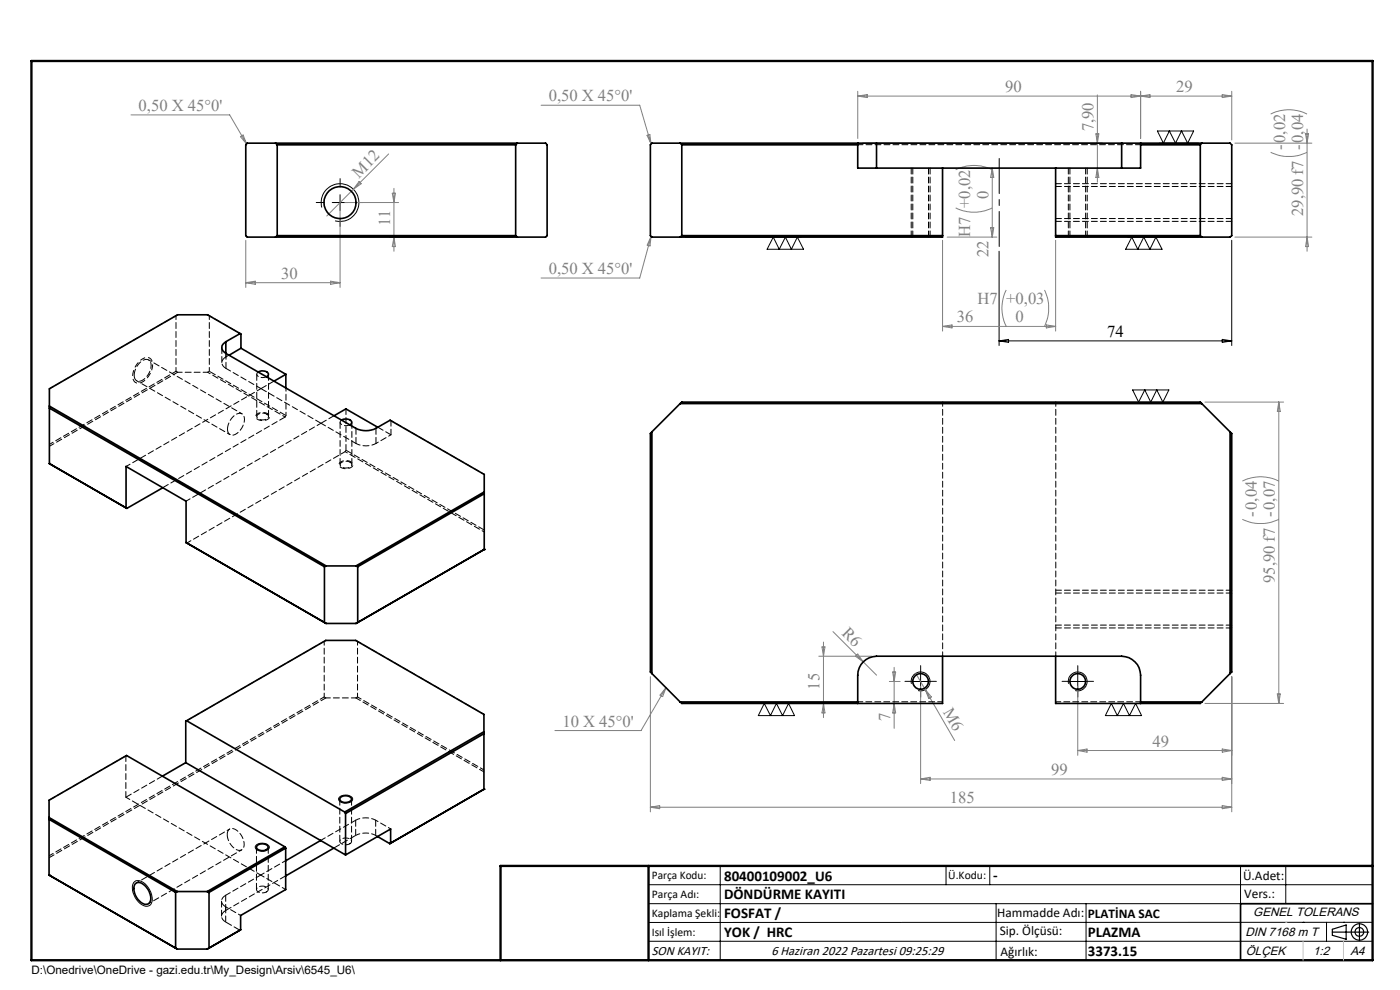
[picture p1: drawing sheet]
<svg xmlns="http://www.w3.org/2000/svg" width="297mm" height="210mm" viewBox="0 0 297 210" stroke-linecap="round" stroke-linejoin="round" font-family="sans-serif">
<g fill="none" stroke="#000" stroke-width=".21">
<path d="M245.5 27.8h7.7l-1.2 2.6-1.4-2.6-1.2 2.6-1.3-2.6-1.3 2.6zM246 30.4h8.2M68.3 44a4 4 0 0 1 3.5-5 4 4 0 0 1 4.3 4.3 4 4 0 0 1-5 3.5M70.5 43h3.3M72.1 41.3v3.4M145.3 50.3h24.7M164 50.3l1.3 2.6 1.3-2.6 1.3 2.6 1.3-2.6 1.3 2.6h-7.8zM211.9 53.3v20M239.2 50.3h15M240.1 50.3l1.3 2.6 1.2-2.6 1.3 2.6 1.3-2.6 1.3 2.6h-7.7zM261.3 51v22.3M211.9 72.3h49.4"/>
<path d="M211.9 72.3l2.1-.3v.6zM259.3 72l2 .3-2 .3zM240.3 82.7h7.7l-1.3 2.6-1.3-2.6-1.3 2.6-1.2-2.6-1.4 2.6zM162.1 149.2l1.3 2.6 1.3-2.6 1.3 2.6 1.3-2.6 1.3 2.6h-7.7zM193.4 145.1a1.99 1.99 0 0 1 1.7-2.5 1.99 1.99 0 0 1 2.2 2.1 1.99 1.99 0 0 1-2.5 1.8M193.6 144.6h3.4M195.3 142.9v3.3M226.7 145.1a1.99 1.99 0 0 1 1.7-2.5 1.99 1.99 0 0 1 2.2 2.1 1.99 1.99 0 0 1-2.5 1.8M226.9 144.6h3.4M228.6 142.9v3.3M235.8 149.2l1.2 2.6 1.3-2.6 1.3 2.6 1.3-2.6 1.3 2.6h-7.7zM54.5 179.1a1.9 1.9 0 0 1 2.6 .6 1.77 1.77 0 0 1-2.9 .1v-.2z"/>
<path d="M72.2 168.9a2.04 2.04 0 0 1 2.6 .4 .99 .99 0 0 1-1.2 1h-.8a.78 .78 0 0 1-.9-.4 .78 .78 0 0 1 .3-1zM28.6 187a2.33 2.33 0 0 1 2.9 1.3 3.3 3.3 0 0 1 .4 3.6 2.08 2.08 0 0 1-2.9-1 3.5 3.5 0 0 1-.6-3.7zM137.6 187.7h153.6M137.6 191.7h153.6M137.6 199.7h153.6M152.8 183.7v20M200.7 183.7v4M210 183.7v4M211.3 191.7v12M230.4 191.7v12M263.2 183.7v20M272.8 183.7v8"/>
<path d="M276.4 195.6h.1M281.4 195.6v4.1M285 195.6h.1M291.2 195.6l-153.6 .1"/>
</g>
<path d="M30.3 76.1a4.3 4.3 0 0 0-2 4.4 1.3 1.3 0 0 0 2.2 .4 4.2 4.2 0 0 0 1.7-4.5 1.27 1.27 0 0 0-1.9-.3M56.8 89a.73 .73 0 0 0 .4-.9 .73 .73 0 0 0-.8-.5 1.47 1.47 0 0 0-2.2 .9 1.95 1.95 0 0 0 2.6 .5M74.5 99.2a.73 .73 0 0 0 .4-.9 .73 .73 0 0 0-.9-.5 1.47 1.47 0 0 0-2.1 .9 1.95 1.95 0 0 0 2.6 .5" fill="none" stroke="#000" stroke-width=".21" stroke-dasharray="1.3 .6" stroke-dashoffset=".7" stroke-linecap="butt"/>
<g fill="none" stroke="#000" stroke-width=".25">
<path d="M282.6 197.7h7.8M282.6 197.1l3-.9v3l-3-.8zM288.4 195.8v3.8M106.2 203.7h185"/>
<circle cx="288.4" cy="197.7" r="1.74"/>
<circle cx="288.4" cy="197.7" r=".93"/>
</g>
<g fill="none" stroke="#808080" stroke-width=".21">
<path d="M182 19.4v10M242 19.4v10M261.3 19.4v10.3M27.8 24.4h20.9l3.6 6.1M51 29l.6-.4 .7 1.9zM76.2 38.5l.4 .5-1.6 1.1zM82.4 32.7l-7.4 7.4M83.6 40v13.3M114.8 22.3h20.9l2.4 8.2M137.3 28.7l.6-.2 .2 2zM182 20.4l2-.3v.6zM183 30.4h50.8"/>
<path d="M202.7 36a8.6 8.6 0 0 1 7.8 0M210.5 35.7v14.6M210.5 35.7l.3 1.9h-.7zM232.5 28.4h.6l-.3 2zM232.8 35.7l.3 1.9h-.6zM232.8 20.1v18.6M240 20.1l3.9 .6v-.6l-3.9 .6zM259.3 20.1l2 .3-2 .3zM261.3 20.4h-79.3M262 30.4h16.3M269.6 32.3a8.9 8.9 0 0 0 7.7 0M269.6 24.2a8.6 8.6 0 0 1 7.7 0"/>
<path d="M277 28.4h.6l-.3 2zM277.3 27.4v25.9M52.1 51v10M52.1 60h20M52.1 60l2.1-.4v.7zM70.1 59.6l2 .4-2 .3zM72.1 44v17M73.1 43h11.5M75 40.1l-5.7 5.7M82.5 50.3h26.2M83.2 41h.7l-.3 2zM83.6 50.3l.3 2h-.7z"/>
<path d="M138.1 50.2l-.2 2-.6-.2zM138.1 50.2l-2.4 8.8h-20.9M200 51v19.2M200.9 50.3h10.6M202.7 44.1a8.6 8.6 0 0 0 7.8 0M210.1 48.3h.7l-.3 2zM223.9 51v19.2M262 50.3h16.3M277.3 50.3l.3 2h-.6zM200 69.2h23.9M200 69.2l2-.3v.7zM213.5 61.5a8.6 8.6 0 0 0 0 7.7"/>
<path d="M221.6 61.5a8.9 8.9 0 0 1 0 7.7M222 68.9l1.9 .3-1.9 .4zM255.6 85.3h16.7M271.3 85.3v63.9M271.3 85.3l.3 2h-.6zM263.6 110.2a8.9 8.9 0 0 0 7.7 0M263.6 102.1a8.6 8.6 0 0 1 7.7 0M173.7 139.2h11.3M174.4 137.2h.6l-.3 2zM174.7 136.2v16M176.7 134l9.2 9.2M181.5 139.2l.5-.5 1.1 1.7z"/>
<path d="M138 143.5v28.7M141.3 145.9l-.7 1.9-.6-.3zM141.3 145.9l-5.3 9.1h-18.3M174.7 149.2l.3 2h-.6zM188.7 144.6h2.3M189.4 142.5h.6l-.3 2.1zM189.7 141.6v12.9M189.7 149.2l.3 2h-.6zM194.3 142.8l2 3.5M195.3 145.5v20.7M196.3 146.3l6.2 10.8M196.3 146.3l1.3 1.5-.6 .4z"/>
<path d="M228.6 145.5v14.7M228.6 159.2h32.7M228.6 159.2l2-.3v.7zM255.6 149.2h16.7M259.3 158.9l2 .3-2 .4zM261.3 143.5v28.7M271 147.2h.6l-.3 2zM138 171.2h123.3M138 171.2l1.9-.3v.6zM195.3 165.2h66M195.3 165.2l2-.3v.7zM259.3 164.9l2 .3-2 .4z"/>
<path d="M259.3 170.9l2 .3-2 .3z"/>
</g>
<path d="M72.2 39.6v-1.7M68.8 43h-1.7M72.2 46.3v1.7M75.5 43h1.7M193.6 144.5h-1.6M195.3 142.9v-1.7M195.3 146.2v1.7M197 144.5h1.6M227 144.5h-1.7M228.6 142.9v-1.7M228.6 146.2v1.7M230.3 144.5h1.7" fill="none" stroke="#000" stroke-width=".21" stroke-dasharray="15.2 1.3 1.3 1.3"/>
<g fill="none" stroke="#000" stroke-width=".21" stroke-dasharray="1.3 .6" stroke-dashoffset=".1">
<path d="M261.3 39h-37.3M261.3 39.6h-37.3M224 47h37.3M224 46.4h37.3M54.8 78.9a.56 .56 0 0 0-.3 .6 .56 .56 0 0 0 .5 .5l.7 .1 .9-.2M72.5 89.1a.56 .56 0 0 0-.3 .6 .56 .56 0 0 0 .5 .5l.7 .1 .8-.2M73.4 86.7v8.8M82.9 89.2v3M224 133.2h37.3M224 132.6h37.3M261.3 125.2h-37.3M261.3 125.8h-37.3"/>
<path d="M26.7 169.1v-8.8M10.4 181.9l58.7-33.9"/>
</g>
<g fill="none" stroke="#000" stroke-width=".21" stroke-dasharray="1.3 .6">
<path d="M193.3 35.6v14.7M193.6 35.6v14.7M226.6 35.6v14.7M227 35.6v14.7M197 50.3v-14.7M197.3 50.3v-14.7M230.3 50.3v-14.7M230.6 50.3v-14.7M37.3 67l.4-.2M37.7 79l-.4-.2M44.1 66.8l.3 .2M44.4 78.8l-.3 .2"/>
<path d="M47.1 73.7v3.2M47.9 75.7a1.29 1.29 0 0 0-.8 1.2 1.29 1.29 0 0 0 .8 1.2M47.9 78.1v-3.2M54.5 79.4v9M57 88.4v-9M58.2 80.8l-2.8 1.6M60.5 88.5l.2-.4M68.1 89.8l-12.7-7.4M70.9 88.2l-2.8 1.6M72.1 89.6v9M73.4 95.5l-.2 .3M74.6 98.6v-9"/>
<path d="M75.5 90.8v3.3M79.8 94.1v-3.3M82.8 89.1l.1 .1M82.9 92.2l-2.8-1.6M68.8 136l.3-.2M75.5 135.8l.3 .2M69.1 148l-.3-.2M75.8 147.8l-.3 .2M26.7 160.3l.2-.1M34.5 164.6l-7.8 4.5M54.4 179.7v9M72.1 169.5v9"/>
<path d="M74.6 178.5v-9M75.5 177.2v-3.2M79.7 174v3.2M79.7 177.2l.4 .2M47 191.1v3.3M47.9 189.9v3.2M47.9 192.4a1.29 1.29 0 0 1-.9-1.3 1.29 1.29 0 0 1 .9-1.2M47.9 195.6v-3.2M47.9 193.1a1.29 1.29 0 0 0-.9 1.3 1.29 1.29 0 0 0 .9 1.2M56.9 188.7v-9M60.6 185.8l-12.7 7.3"/>
</g>
<path d="M212 33.6v18.7" fill="none" stroke="#000" stroke-width=".21" stroke-dasharray="15.2 1.3 1.3 1.3" stroke-dashoffset="7.8"/>
<g fill="none" stroke="#000" stroke-width=".35">
<path d="M52.5 30.4h63.2l.4 .3v19.3l-.4 .3h-63.2l-.4-.3v-19.3zM58.5 30.4l.3 .3M58.8 30.7h50.6M58.8 30.7v19.3M109.4 30.7v19.3M109.7 30.4l-.3 .3M144.3 30.4l.3 .3M144.6 30.7h37.4M144.6 30.7v19.3M182 30.4h3.9M182 30.4v5.3h60v-5.3M182 30.4h-43.7l-.3 .3v19.3l.3 .3h61.7v-14.6"/>
<path d="M185.9 30.4h52M185.9 30.4v5.3M237.9 30.4h4.1M237.9 30.4v5.3M242 30.4h18.9l.4 .3v19.3l-.4 .3h-37v-14.6M242 30.7h12.6M254.6 30.7v19.3M255 30.4l-.4 .3M58.8 50h50.6M58.8 50l-.3 .3M109.4 50l.3 .3M144.6 50h55.4"/>
<path d="M144.6 50l-.3 .3M223.9 50h30.7M254.6 50l.4 .3M47.9 72.5a1.32 1.32 0 0 0-.8 1.2 1.32 1.32 0 0 0 .8 1.3M47.9 75l27.6 15.9a4.8 4.8 0 0 0 4.2 0l3.1-1.8 19.9 11.5v15.9M47.9 72.5v2.5M50.9 70.8l-6.9-4h-6.3l-27.2 15.7v15.8M50.9 70.8l-3 1.7M50.9 70.8l.2 .1v3M51.1 73.9l9.5 5.5M51.1 73.9l-2.5 1.4M54.8 78.9a1.69 1.69 0 0 1 2.1 .4l-.1 .4-.2 .2"/>
<path d="M60.6 79.4l-2.5 1.4M60.6 79.4v2.9M10.5 98.3h.1M10.5 86.1l58.7 33.9M10.5 86.6l58.3 33.6M10.5 98.3l16.4 9.5M70.9 88.2l2.5-1.5 6.7 3.9M72.5 89.1a1.69 1.69 0 0 1 2.1 .4l-.1 .4-.3 .2M138.3 91.6l-.3 .4v50.5l.3 .4M138.3 91.6v51.3M144.3 85.6l.3-.3h110l6.7 6.7v50.5l-.4 .4M144.3 85.6h110.7"/>
<path d="M144.3 85.6l-6 6M260.9 91.6v51.3M26.9 107.8l-.2-.1v-8.8l12.8 7.4v8.8M34.5 103.5l-7.6 4.3M39.5 115.1l29.7 17.1M39.5 115.1l.2 .1M102.7 116.5h.1M102.7 104.3l-27.2 15.7M102.7 104.7l-26.8 15.5M102.7 116.5l-27.2 15.7M68.8 120.2v11.8l.4 .2M69.2 120l-.4 .2"/>
<path d="M69.2 120h6.3M69.2 132.2h6.3M75.5 120l.4 .2M75.9 120.2v11.8l-.4 .2M200 139.2v10h-55.4l-.3-.3M223.9 139.2v10h30.7l.4-.3M39.6 152.9l29.5-17.1h6.4l27.2 15.7v15.9M39.6 152.9l-.2 .1v8.8M39.6 152.9l33.5 19.4M102.7 155.6l-29.4 17M102.7 155.2l-29.6 17.1M138.3 142.9l6 6"/>
<path d="M144.3 148.9h37.7M182 149.2v-6a4 4 0 0 1 3.9-4h52a4.1 4.1 0 0 1 4.1 4v6M242 148.9h13M260.9 142.9l-5.9 6M10.4 173.4l27.2 15.7M10.4 173.8l26.9 15.5M39.4 161.8l33.9 19.6M39.4 161.8l-4.9 2.8M54.6 179.3a1.62 1.62 0 0 1 2.3 .3 1.33 1.33 0 0 1-2.1 .7 .55 .55 0 0 1-.4-.5 .55 .55 0 0 1 .2-.5zM60.4 179.6l-33.6-19.3-16.4 9.4v15.9M60.4 179.6l-16.4 9.5M60.4 179.6l.2 .3"/>
<path d="M60.6 179.9v8.8l-9.6 5.5v3M60.6 179.9l-16.3 9.4M68 178.3l-7.4 4.3M70.8 179.9l-10.2 5.9M72.3 169.1a1.68 1.68 0 0 1 2.3 .3 1.23 1.23 0 0 1-1.8 .8 .62 .62 0 0 1-.7-.4 .62 .62 0 0 1 .2-.7zM73.1 172.3l.2 .3M73.3 172.6v8.8M80.1 177.4l2.6 1.6M82.7 179l.2-.2v-2.9l-9.6 5.5M102.7 167.4h.1M102.7 167.4l-20 11.6M10.4 185.6h.1"/>
<path d="M10.4 185.6l27.2 15.7M28.7 187.5a1.44 1.44 0 0 1 2 .3 3.4 3.4 0 0 1 1.1 3.5 1.15 1.15 0 0 1-1.8 .2 3.3 3.3 0 0 1-1.3-4zM37.3 189.3v11.8l.3 .2M37.6 189.1l-.3 .2M37.6 189.1h6.4M44 189.1l.3 .2M44.3 189.3v11.8M51 197.2l-6.7 3.9M51 197.2l-7 4.1M291.2 191.7h-28v12M37.6 201.3h6.4M44.3 201.1l-.3 .2"/>
<circle cx="72.1" cy="43" r="3.4"/>
<circle cx="195.3" cy="144.5" r="1.67"/>
<circle cx="228.6" cy="144.5" r="1.67"/>
</g>
<path d="M6.7 12.9h284.5v190.8h-284.5zM137.6 183.7v20M291.2 183.7h-185v20" fill="none" stroke="#000" stroke-width=".5"/>
<path d="M276.4 199.7v4M285 199.7v4" fill="none" stroke="#c0c0c0" stroke-width=".21"/>
<path d="M272.8 195.6h.1" fill="none" stroke="#c0c0c0" stroke-width=".25"/>
<path d="M182 30.7h60M10.5 94.7l27.2-15.7M55.4 82.4l-7.5-4.3M75.5 94.1l-7.4-4.3M75.5 148l27.2 15.7M200 148.9h-18M242 148.9h-18M75.5 174l-7.5 4.3M55.3 185.6l-7.4 4.3" fill="none" stroke="#000" stroke-width=".21" stroke-dasharray="1.3 .6" stroke-dashoffset=".2"/>
<path d="M37.7 79h6.4M26.8 98.9l28.6-16.5M68.1 89.8l-28.6 16.5M73.2 95.8l-33.5 19.4M75.5 94.1a4.7 4.7 0 0 0 4.3 0M224 85.3v53.9M200 139.2v-53.9M68.8 147.8l-58.4 33.7M69.1 148h6.4M26.7 169.1l28.6 16.5M75.5 174a4.7 4.7 0 0 1 4.2 0M79.7 177.2a4.7 4.7 0 0 0-4.2 0" fill="none" stroke="#000" stroke-width=".21" stroke-dasharray="1.3 .6" stroke-dashoffset=".3"/>
<path d="M44.4 67l6.7 3.8M29 80.8l19.8 11.4M51.3 87.8l-19.8-11.5M60.7 82.3v5.8M82.9 89.2l19.8 11.4M48.7 175.9l-19.8 11.4M31.5 191.7l19.8-11.4" fill="none" stroke="#000" stroke-width=".21" stroke-dasharray="1.3 .6" stroke-dashoffset=".6"/>
<path d="M28.5 79.6a3.4 3.4 0 0 1 2.7-3.4 1.28 1.28 0 0 1 .8 1.8 3.4 3.4 0 0 1-2.6 2.9 1.08 1.08 0 0 1-.9-1.3M48.3 91a1.14 1.14 0 0 0 .6 1.3 1.14 1.14 0 0 0 1.4-.4 3.6 3.6 0 0 0 1.4-3.7 1.15 1.15 0 0 0-1.8-.2l-1 1.1-.5 1-.1 .9M34.5 103.4l26-14.9M102.7 112.4l-29.3-16.9M39.4 153l29.4-17M48.2 177a1.14 1.14 0 0 1 .6-1.2 1.14 1.14 0 0 1 1.4 .3 3.6 3.6 0 0 1 1.4 3.8 1.15 1.15 0 0 1-1.8 .1l-.7-.7-.6-.9-.3-1.4M75.5 177.2l-4.7 2.7M50.9 197.3l-3-1.7" fill="none" stroke="#000" stroke-width=".21" stroke-dasharray="1.3 .6" stroke-dashoffset="-.1"/>
<path d="M44.1 79l16.4 9.5M73.2 95.8l29.5 17M79.8 94.1l3.1-1.9M79.7 174l3.2 1.8M47.9 192.4l3.2 1.8" fill="none" stroke="#000" stroke-width=".21" stroke-dasharray="1.3 .6" stroke-dashoffset=".7"/>
<path d="M37.3 78.8l-26.8 15.5M47.9 75.7l.7-.4M47.9 74.9v.8M10.5 82.5l26.8-15.5M56.6 87.8a.58 .58 0 0 1 .4 .7 .58 .58 0 0 1-.6 .5h-1.1a.68 .68 0 0 1-.8-.6 .68 .68 0 0 1 .7-.7l.8-.1 .6 .2M74.3 98a.58 .58 0 0 1 .3 .7 .58 .58 0 0 1-.5 .5h-1.1a.68 .68 0 0 1-.9-.6 .68 .68 0 0 1 .8-.7h.7l.7 .1M75.8 136l26.9 15.5M74.2 179a1.46 1.46 0 0 1-2.1-.6 1.5 1.5 0 0 1 2.5 0l-.4 .6M102.7 163.3l-26.9-15.5M56.5 189.2a1.46 1.46 0 0 1-2.1-.5 1.5 1.5 0 0 1 2.5-.1l-.4 .6M60.6 188.7l-5.3-3.1M60.6 182.6l-5.3 3" fill="none" stroke="#000" stroke-width=".21" stroke-dasharray="1.3 .6" stroke-dashoffset=".4"/>
<path d="M60.7 88.1l-16.3-9.3M10.4 169.7l16.3-9.4" fill="none" stroke="#000" stroke-width=".21" stroke-dasharray="1.3 .6" stroke-dashoffset="-.2"/>
<path d="M37.3 67v11.8M44.4 78.8v-11.8M68.8 136v11.8M75.8 147.8v-11.8" fill="none" stroke="#000" stroke-width=".21" stroke-dasharray="1.3 .6" stroke-dashoffset=".5"/>
<g font-size="3.5" fill="#808080">
<text x="29.4" y="23.5">0,50 X 45°0'</text>
<text x="116.4" y="21.5">0,50 X 45°0'</text>
<text x="213.2" y="19.5">90</text>
<text x="249.5" y="19.5">29</text>
<text x="232" y="27.9" transform="rotate(-90 232 27.9)">7,90</text>
<text x="272.6" y="31.9" transform="rotate(-90 272.6 31.9)">-</text>
<text x="272.6" y="30.3" transform="rotate(-90 272.6 30.3)">0,02</text>
<text x="276.5" y="30.3" transform="rotate(-90 276.5 30.3)">0,04</text>
<text x="76.1" y="37.9" transform="rotate(-45 76.1 37.9)">M12</text>
<text x="82.7" y="48" transform="rotate(-90 82.7 48)">11</text>
<text x="209.7" y="42.1" transform="rotate(-90 209.7 42.1)">0</text>
<text x="276.5" y="45.8" transform="rotate(-90 276.5 45.8)">29,90 f7 -</text>
<text x="205.8" y="50.2" transform="rotate(-90 205.8 50.2)">H7 +0,02</text>
<text x="59.7" y="59.1">30</text>
<text x="116.4" y="58.1">0,50 X 45°0'</text>
<text x="209.7" y="54.6" transform="rotate(-90 209.7 54.6)">22</text>
<text x="207.3" y="64.5">H7</text>
<text x="213.5" y="64.5">+0,03</text>
<text x="203" y="68.4">36</text>
<text x="215.4" y="68.4">0</text>
<text x="266.6" y="109.7" transform="rotate(-90 266.6 109.7)">-0,04</text>
<text x="270.5" y="123.6" transform="rotate(-90 270.5 123.6)">95,90 f7 -0,07</text>
<text x="178.4" y="134.5" transform="rotate(45 178.4 134.5)">R6</text>
<text x="173.9" y="146.3" transform="rotate(-90 173.9 146.3)">15</text>
<text x="119.3" y="154.1">10 X 45°0'</text>
<text x="188.9" y="152.9" transform="rotate(-90 188.9 152.9)">7</text>
<text x="200" y="151.1" transform="rotate(60 200 151.1)">M6</text>
<text x="244.5" y="158.4">49</text>
<text x="223" y="164.4">99</text>
<text x="201.5" y="170.4">185</text>
</g>
<text font-size="3.5" x="234.9" y="71.5">74</text>
<g font-size="3.2">
<text x="153.6" y="186.8">80400109002_U6</text>
<text x="153.6" y="190.8">DÖNDÜRME KAYITI</text>
<text x="210.7" y="186.6">-</text>
<text x="153.6" y="194.8">FOSFAT /</text>
<text x="153.6" y="198.8">YOK / HRC</text>
<text x="230.8" y="198.7">PLAZMA</text>
<text x="230.8" y="202.8">3373.15</text>
</g>
<g font-size="2.8">
<text x="263.7" y="186.7">Ü.Adet:</text>
<text x="263.9" y="190.5">Vers.:</text>
<text x="211.5" y="194.5">Hammadde Adı:</text>
<text x="230.8" y="194.7">PLATİNA SAC</text>
<text x="138.3" y="202.6">SON KAYIT:</text>
<text x="163.6" y="202.6">6 Haziran 2022 Pazartesi 09:25:29</text>
<text x="212.1" y="198.4">Sip. Ölçüsü:</text>
<text x="212.2" y="202.7">Ağırlık:</text>
</g>
<g font-size="2.6">
<text x="265.9" y="194.4">GENEL TOLERANS</text>
<text x="264.2" y="198.5">DIN 7168 m T</text>
<text x="264.3" y="202.6">ÖLÇEK</text>
<text x="278.5" y="202.6">1:2</text>
<text x="286.5" y="202.6">A4</text>
</g>
<g font-size="2.5">
<text x="138.3" y="186.4">Parça Kodu:</text>
<text x="138.3" y="190.5">Parça Adı:</text>
<text x="201.2" y="186.5">Ü.Kodu:</text>
<text x="138.3" y="194.5">Kaplama Şekli:</text>
<text x="138.3" y="198.6">Isıl İşlem:</text>
<text x="6.7" y="206.7">D:\Onedrive\OneDrive - gazi.edu.tr\My_Design\Arsiv\6545_U6\</text>
</g>
</svg>
